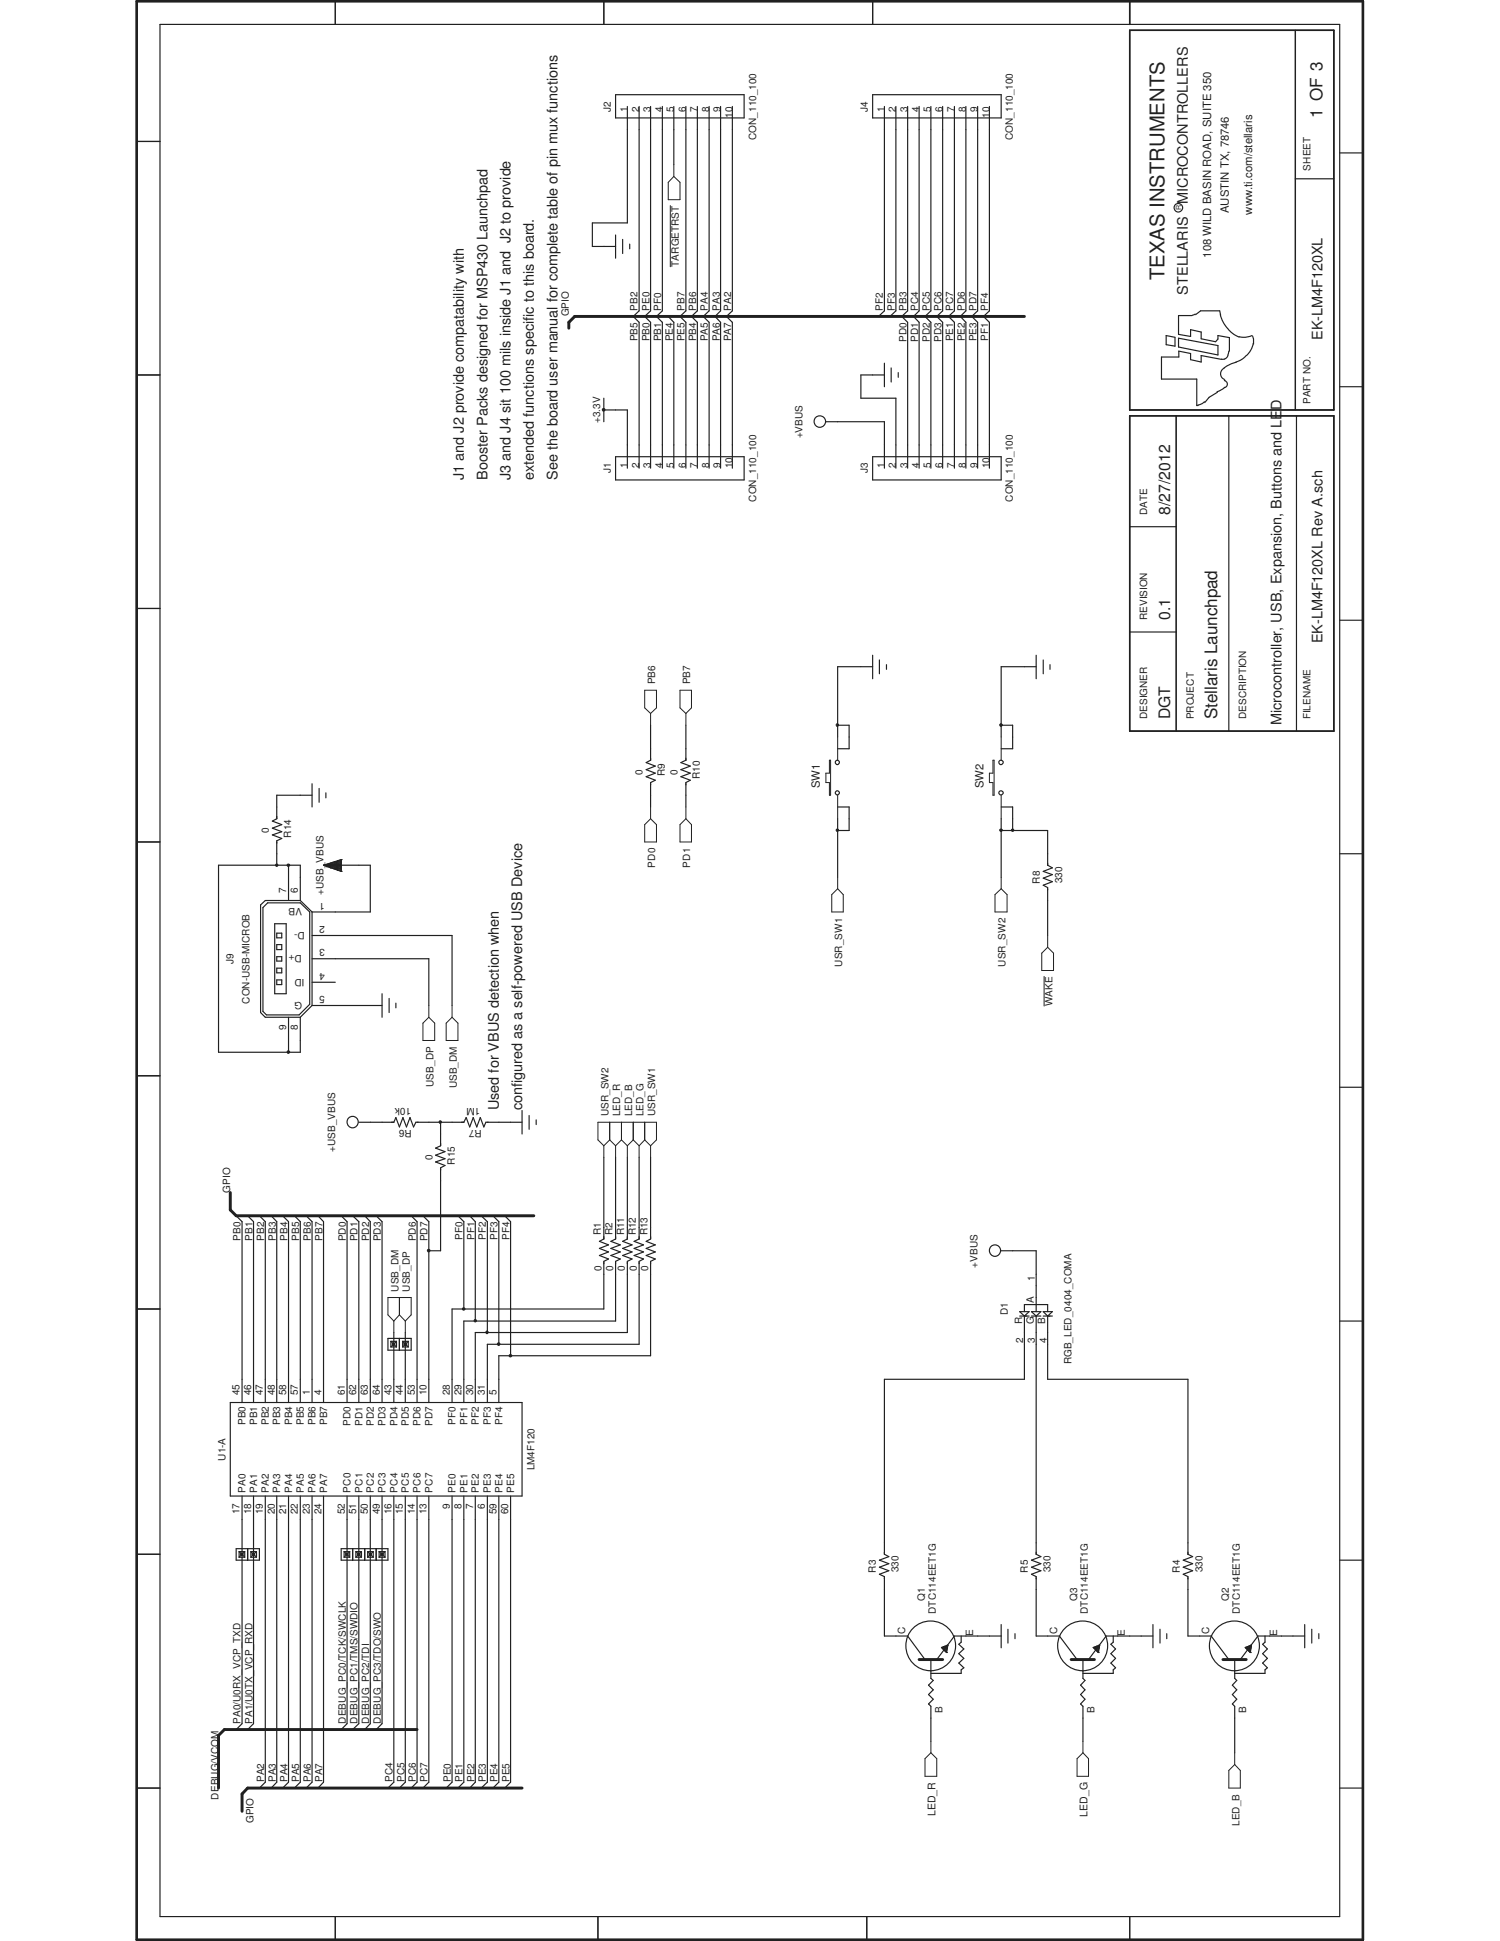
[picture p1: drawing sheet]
<svg xmlns="http://www.w3.org/2000/svg" width="216mm" height="279mm" viewBox="0 0 216 279" stroke-linecap="round" stroke-linejoin="round" font-family="sans-serif">
<g fill="none" stroke="#231f20" stroke-width=".17">
<path d="M23 3.5h169.8v272.4h-169.8zM48.3 .2v3.3M86.9 .2v3.3M88.6 13.6h18.5v3.4h-18.5zM90.3 15.3v16.8h-5v3.4h3.3M92 15.3v29.4l-.9 .9 .9 .8v21M93.6 15.3v29.4l-.8 .9 .8 .8v21M95.3 15.3v29.4l-.8 .9 .8 .8v21M97 15.3v8.4M98.7 15.3v29.4l-.8 .9 .8 .8v21M100.4 15.3v29.4l-.9 .9 .9 .8v21M102.1 15.3v29.4l-.9 .9 .9 .8v21"/>
<path d="M103.7 15.3v29.4l-.8 .9 .8 .8v21M105.4 15.3v29.4l-.8 .9 .8 .8v21M125.6 .2v3.3M125.6 13.6h18.5v3.4h-18.5zM127.3 15.3v29.4l-.9 .9M128.9 15.3v29.4l-.8 .9M130.6 15.3v29.4l-.8 .9 .8 .8v21M132.3 15.3v29.4l-.8 .9 .8 .8v21M134 15.3v29.4l-.9 .9 .9 .8v21M135.7 15.3v29.4l-.9 .9 .9 .8v21M137.4 15.3v29.4l-.9 .9 .9 .8v21M139 15.3v29.4l-.8 .9 .8 .8v21"/>
<path d="M140.7 15.3v29.4l-.8 .9 .8 .8v21M142.4 15.3v29.4l-.8 .9 .8 .8v21M19.7 20.4h3.3M88.6 33.8v3.4M89.6 34.5v2M90.6 35.1v.7M186.4 25.7h5.6M192.8 22h3.4M19.7 54h3.3M86.9 57.3v3.4M86.9 59h3.4v8.4M96.2 45.6l.8 .8v21"/>
<path d="M127.3 54h-3.4v3.3h5v10.1M127.3 52.3v3.4M128.3 53v2M129.3 53.6v.7M167.9 48.3l1.2 .3v1.2l-1.2-.2zM169.3 59.9v45.3M169.6 48.7l5.7 1v1.4l-5.7-1.1zM171.6 45.4h-2v2.7l1.8 .3v-.9l1.5 .3v1l2.1 .4 .3-.4v-.5l1.7 .3v1.9M172 45.2l-.4 .2M172.1 45.3l.7-.6h2.8l.1 .6M173.4 57.8l-.5 .4-.5 .1M175.2 56.5l-1.2 .7-.6 .8"/>
<path d="M175.6 45.3a4.9 4.9 0 0 0 2.8 3.2M175.8 51.7l-2.9-.5v.9l-1.5-.3v-.9l-1.7-.4v.9h-2.5v3.2h5.1v3.8h.2M176.2 53a.88 .88 0 0 0-.5 .8 .88 .88 0 0 0 .5 .8M176.2 54.8a.52 .52 0 0 1 .5 .5 .52 .52 0 0 1-.5 .5M176.2 54.7h.1M176.3 55.8l-.5 .3-.6 .3M176.7 51.1a.74 .74 0 0 1-.9 .6M176.9 50.5l-.2 .6M176.9 59.9v45.3M177.9 52.2l-.7 .2-1 .6M179.4 51.2l-.5 .5-1 .4M180.2 48.3l-.9 .2h-.9"/>
<path d="M180.3 48.4l.1 .4v.7M180.4 49.4l-.3 .8-.7 1M186.6 59.9v45.3M192.8 55.7h3.4M88.6 65.7h18.5v3.4h-18.5zM118.9 60.7h8.4v6.7M125.6 65.7h18.5v3.4h-18.5zM162.6 75.8h6.7M19.7 87.6h3.3M125.6 94.3v3.4M125.6 96h-5v10.1M126.6 95v2"/>
<path d="M127.6 95.7v.7M149.1 96h-5v10.1M149.1 94.3v3.4M150.2 95v2M151.1 95.7v.7M162.6 91h6.7M192.8 89.3h3.4M44.9 114.5h-5.1v3.4l-.6 .3 1.4 .5-1.4 .5 1.4 .5-1.4 .5 1.4 .5-.8 .3v3.5M44.9 112.8v3.4M45.9 113.5v2M46.9 114.1v.8M93.6 104.4v5l-.6 .4 1.3 .5-1.3 .5 1.3 .5-1.3 .5 1.3 .5-.7 .3v3.6"/>
<path d="M98.7 104.4v5l-.7 .4 1.4 .5-1.4 .5 1.4 .5-1.4 .5 1.4 .5-.7 .3v3.6M120.6 116.2h1.6v3.3h-1.6M120.6 104.4h1.6v3.4h-1.6M120.6 117.9v8.4M144.1 116.2h1.7v3.3M144.1 104.4h1.7v3.4h-1.7M144.1 119.5h6.7v5l.7 .4-1.3 .5 1.3 .5-1.3 .5 1.3 .5-1.3 .5 .6 .4v6.9M144.1 117.9v8.4M19.7 121.2h3.3M37.8 130.6l.7-.6h4.7l1.4 1.3v13.3l-1.5 1.5h-4.7l-.6-.5zM39.5 133h1.7v10h-1.7zM39.8 134.3h.8v.7h-.8z"/>
<path d="M39.8 136h.8v.7h-.8zM39.8 137.7h.8v.6h-.8zM39.8 139.4h.8v.6h-.8zM41.5 124.5v5.1M43.2 129.6h-5l-.7 .7v15.5l.7 .6h5M43.2 129.6l1.7 1.7M43.2 129.6v-5.1h-11.7v27h11.7v-5.1M44.9 131.3v13.4M44.9 134.7h20.2v10M44.9 138h16.8v6.7M46.6 124.5h.1M46.6 124.5h6.7v6.8h-8.4"/>
<path d="M46.6 124.5l2.5 .9M46.8 124.5v.1M46.9 124.5v.2M47 124.8h2.1M47.2 124.4v.4M47.4 124.3v.5M47.5 124.9h1.6M47.8 124.2v.7M47.9 124.1v.9M48 125.1h1.1M48.3 124v1.1M48.4 124v1.2"/>
<path d="M48.6 125.3h.5M48.8 123.9v1.4M48.9 123.8v1.5M49.1 125.4h.1M49.1 123.7h.1M49.1 123.7v1.7M49.1 123.7l-2.5 .8M49.1 123.9h-.5v1.4M49.1 124.1h-1v1M49.1 124.2h-1.5v.7M49.1 124.4h-2v.4M192.8 122.9h3.4"/>
<path d="M19.7 154.9h3.3M39.8 141.1h.8v.6h-.8zM41.5 146.4v5.1M44.9 144.7l-1.7 1.7M44.9 141.4h3.4M44.9 144.7h10.1M55 143v3.4M56 143.7v2.1M57 144.4v.7M75.1 159.9v3.3M192.8 156.5h3.4M34 175l.8 .9v26"/>
<path d="M35.6 175l.9 .9v26M37.3 175l.9 .9v26M39 175l.8 .9v26M40.7 175l.8 .9v26M42.4 175l.8 .9v26M44.1 175l.8 .9v26M45.8 175l.8 .9v26M49.1 175l.9 .9v26M50.8 175l.8 .9v26M51.6 161.5h5.1l.3-.6 .5 1.3 .5-1.3 .5 1.3 .5-1.3 .5 1.3 .4-.7h6.9l.3-.6 .5 1.3 .5-1.3 .5 1.3 .5-1.3 .5 1.3 .3-.7h5.2M52.5 175l.8 .9v26M54.1 175l.9 .9v26"/>
<path d="M59.2 175l.8 .9v26M60.9 175l.8 .9v26M63.4 161.5v3.4l-.7 .4 1.4 .5-1.4 .5 1.4 .5-1.4 .5 1.4 .5-.7 .3v11.9h-1.7M65.9 175l.9 .9v12.5M67.6 175l.8 .9v14.3M69.3 175l.8 .9v15.9M71 175l.8 .9v17.6M72.6 175l.9 .9v19.3M76.2 160.6v2M77.2 161.2v.7M86.9 166.6v11.8l-.6 .3 1.3 .5-1.3 .5 1.3 .5-1.3 .5 1.3 .5-.7 .4v6.8h-21.8v13.5M88.6 166.6v11.8l-.7 .3 1.4 .5-1.4 .5 1.4 .5-1.4 .5 1.4 .5-.7 .4v8.6h-21.8v11.7"/>
<path d="M90.3 166.6v11.8l-.7 .3 1.4 .5-1.4 .5 1.4 .5-1.4 .5 1.4 .5-.7 .4v10.2h-21.9v10.1M92 166.6v11.8l-.7 .3 1.3 .5-1.3 .5 1.3 .5-1.3 .5 1.3 .5-.6 .4v11.9h-21.9v8.4M93.6 166.6v11.8l-.6 .3 1.3 .5-1.3 .5 1.3 .5-1.3 .5 1.3 .5-.7 .4v13.6h-21.8v6.7M19.7 188.4h3.3M55.8 192.7h3.4v1.7h-3.4zM56.3 193.1h.8M56.3 193.9h.8M56.3 193.1v.8M56.3 193.1l.8 .8M56.7 193.5h.1M56.7 193.5l-.4 .4M56.7 191.8v10.1"/>
<path d="M57.1 193.1v.8M57.1 193.1l-.4 .4M57.5 192.7v1.7M58 193.1h.8M58 193.9h.8M58 193.1v.8M58 193.1l.3 .4M58.3 193.5h.1M58.3 193.5l.5 .4M58.3 191.8v10.1M58.8 193.1v.8M58.8 193.1l-.8 .8"/>
<path d="M144.1 180h5v8.8M146.8 189.4h1.3M146.8 188.8h1.3l-.7 .6zM147.4 188.8v-1h3.4v1M147.4 189.4v9.1h-20.1v25.2l.6 .4-1.3 .5 1.3 .5-1.3 .5 1.3 .5-1.3 .5 .7 .3v8.6h3.3l2.5 3.4M148.5 189.4h1.3M148.5 188.8h1.3l-.7 .6zM149.1 189.4v34.3l.7 .4-1.3 .5 1.3 .5-1.3 .5 1.3 .5-1.3 .5 .6 .3v8.6h3.4l2.5 3.4M150.2 189.4h1.3M150.2 188.8h1.3l-.7 .6zM150.8 189.4v9.1h20.2v25.2l.7 .4-1.4 .5 1.4 .5-1.4 .5 1.4 .5-1.4 .5 .7 .3v8.6h3.3l2.6 3.4M192.8 190.2h3.4"/>
<path d="M33.1 201.9h42v13.4h-42zM34.8 215.3v32.8l-.8 .9M36.5 215.3v32.8l-.9 .9M38.2 215.3v41.2l-.9 .9M39.8 215.3v41.2l-.8 .9M41.5 215.3v41.2l-.8 .9M43.2 215.3v41.2l-.8 .9M44.9 215.3v41.2l-.8 .9M46.6 215.3v41.2l-.8 .9M50 215.3v32.8l-.9 .9M51.6 215.3v32.8l-.8 .9M53.3 215.3v32.8l-.8 .9"/>
<path d="M55 215.3v32.8l-.9 .9M56.7 215.3v41.2l-.9 .9M58.3 215.3v41.2l-.8 .9M60 215.3v41.2l-.8 .9M61.7 215.3v41.2l-.8 .9M65.1 215.3v41.2l-.9 .9M66.8 215.3v41.2l-.9 .9M68.4 215.3v41.2l-.8 .9M70.1 215.3v41.2l-.8 .9M71.8 215.3v41.2l-.8 .9M73.5 215.3v41.2l-.9 .9M19.7 223.7h3.3"/>
<path d="M34 222.9h3.3v1.7h-3.3zM34.4 223.4h.8M34.4 224.2h.8M34.4 223.4v.8M34.4 223.4l.4 .3M34.8 223.7h.1M34.8 223.7l.4 .5M35.2 223.4v.8M35.2 223.4l-.8 .8M35.6 222.9v1.7M36.1 223.4h.8M36.1 224.2h.8"/>
<path d="M36.1 223.4v.8M36.1 223.4l.8 .8M36.5 223.7h.1M36.5 223.7l-.4 .5M36.9 223.4v.8M36.9 223.4l-.4 .3M49.1 222.9h6.7v1.7h-6.7zM49.5 223.4h.8M49.5 224.2h.8M49.5 223.4v.8M49.5 223.4l.5 .3M50 223.7h.1"/>
<path d="M50 223.7l.3 .5M50.3 223.4v.8M50.3 223.4l-.8 .8M50.8 222.9v1.7M51.2 223.4h.8M51.2 224.2h.8M51.2 223.4v.8M51.2 223.4l.4 .3M51.6 223.7h.1M51.6 223.7l.4 .5M52 223.4v.8M52 223.4l-.8 .8"/>
<path d="M52.5 222.9v1.7M52.9 223.4h.8M52.9 224.2h.8M52.9 223.4v.8M52.9 223.4l.8 .8M53.3 223.7h.1M53.3 223.7l-.4 .5M53.7 223.4v.8M53.7 223.4l-.4 .3M54.1 222.9v1.7M54.6 223.4h.8M54.6 224.2h.8"/>
<path d="M54.6 223.4v.8M54.6 223.4l.4 .3M55 223.7h.1M55 223.7l-.4 .5M55 223.7l.4 .5M55.4 223.4v.8M55.4 223.4l-.4 .3M134 238.9v2.7l.3 .3-.7 .7 .7 .6-.7 .7 .7 .7-.7 .7 .4 .3v5.1M135.5 237.2h.1M135.5 237.2l.7 .7M135.5 237.2l.9-.4-.2 1.1M135.6 237.2h.8"/>
<path d="M135.7 237.1v.2M135.7 237.4h.7M135.8 237h.6M135.8 237v.5M135.9 237.5h.4M136 236.9v.8M136.1 237.7h.2M136.2 236.9v.9M136.2 237.9h.1M136.2 236.9h.2M136.4 236.8v.4M138.3 235.5v.9l-.3 .3 .7 .7-.7 .6 .7 .7-.7 .7 .7 .7-.4 .3v.5h-4.3"/>
<path d="M144.1 233.8v3.4M144.1 235.5h-6.7l-2.6 3.4M145.1 234.5v2M146.1 235.2v.7M155.9 238.9v2.7l.3 .3-.7 .7 .7 .6-.7 .7 .7 .7-.7 .7 .4 .3v5.1M157.4 237.2h.1M157.4 237.2l.7 .7M157.4 237.2l.9-.4-.2 1.1M157.4 237.2h.8M157.5 237.1v.2M157.6 237.4h.6M157.6 237h.6"/>
<path d="M157.7 237v.5M157.7 237.5h.5M157.9 236.9v.8M157.9 237.7h.3M158 236.9v.9M158.1 237.9h.1M158.1 236.9h.2M158.2 236.8v.4M160.2 235.5v.9l-.3 .3 .7 .7-.7 .6 .7 .7-.7 .7 .7 .7-.4 .3v.5h-4.3M165.9 235.5h-6.7l-2.5 3.4M165.9 233.8v3.4M167 234.5v2"/>
<path d="M167.9 235.2v.7M177.7 238.9v2.7l.3 .3-.6 .7 .6 .6-.6 .7 .6 .7-.6 .7 .3 .3v6.7M179.2 237.2h.1M179.2 237.2l.8 .7M179.2 237.2l.9-.4-.1 1.1M179.2 237.2h.9M179.4 237.1v.2M179.4 237.4h.6M179.6 237.5h.4M179.7 236.9v.8M179.7 237.7h.3M179.9 236.9v.9"/>
<path d="M180 237.9h.1M180 236.9h.1M180 236.8v.4M180.1 237h-.6v.5M182.1 235.5v.9l-.4 .3 .7 .7-.7 .6 .7 .7-.7 .7 .7 .7-.3 .3v.5h-4.4M187.8 235.5h-6.7l-2.6 3.4M187.8 233.8v3.4M188.8 234.5v2M189.8 235.2v.7M192.8 224.6h3.4M19.7 257.4h3.3M192.8 257.4h3.4"/>
<path d="M48.3 275.9v3.3M86.1 275.9v3.3M124.8 275.9v3.3M162.6 275.9v3.3"/>
<circle cx="169.6" cy="29.9" r=".62"/>
<circle cx="118" cy="60.7" r=".83"/>
<circle cx="120.5" cy="109.7" r=".31"/>
<circle cx="120.5" cy="114.1" r=".3"/>
<circle cx="144.1" cy="109.7" r=".32"/>
<circle cx="144.1" cy="114.1" r=".31"/>
<circle cx="50.7" cy="161.5" r=".82"/>
<circle cx="143.2" cy="180" r=".82"/>
<circle cx="134" cy="236.9" r="3.6"/>
<circle cx="155.8" cy="236.9" r="3.6"/>
<circle cx="177.7" cy="236.9" r="3.6"/>
</g>
<path d="M19.7 .2h176.5v279h-176.5zM86.8 58.9h.1v.1h-.1z" fill="none" stroke="#231f20" stroke-width=".34"/>
<path d="M162.6 4.4h29.4v54.6h-29.4zM162.6 .2v3.3M186.4 4.4v54.6M162.6 59.9h29.4v45.3h-29.4z" fill="none" stroke="#231f20" stroke-width=".21"/>
<g fill="none" stroke="#231f20" stroke-width=".14">
<path d="M96.5 29.6v8.8M97 25.4l.9 .8v2.5h-1.7v-2.5zM97 23.7v1.7M92.8 99.4h1.7v2.5l-.9 .8-.8-.8zM97.9 99.4h1.6v2.5l-.8 .8-.8-.8zM92.8 118.7l.8-.8 .9 .8v2.5h-1.7zM93.6 102.7v1.7M93.6 116.2v1.7M98.7 102.7v1.7M98.7 116.2v1.7M98.7 117.9l.8 .8v2.5h-1.6v-2.5zM119.4 109.4h.1v5.1h-.1v-1.9h-.5v-1.3h.5z"/>
<path d="M120.6 106.1v3.3M120.6 114.5v3.4M142.9 109.4h.2v5.1h-.2v-1.9h-.5v-1.3h.5zM144.1 106.1v3.3M144.1 114.5v3.4M119.7 128.8l.9-.9 .8 .9v2.5h-1.7zM120.6 126.3v1.6M143.2 128.8l.9-.9 .8 .9v2.5h-1.7zM144.1 126.3v1.6M150.8 134.7v1.7M150.8 136.4l.8 .8v2.5h-1.7v-2.5zM60.9 147.3l.8-.9 .9 .9v2.5h-1.7z"/>
<path d="M61.7 144.7v1.7M64.2 147.3l.9-.9 .8 .9v2.5h-1.7zM65.1 144.7v1.7M150.3 140.5v4.3M86.9 164.9v1.7M86.9 164.9l-.8-.8v-2.6h8.4v2.6l-.9 .8M87.8 164.1l-.9 .8M87.8 161.5v2.6M87.8 164.1l.8 .8M88.6 164.9v1.7M89.5 164.1l-.9 .8M89.5 161.5v2.6"/>
<path d="M89.5 164.1l.8 .8M90.3 164.9v1.7M91.1 164.1l-.8 .8M91.1 161.5v2.6M91.1 164.1l.9 .8M92 164.9v1.7M92.8 161.5v2.6M92.8 164.1l.8 .8M92.8 164.1l-.8 .8M93.6 164.9v1.7M56.7 190.2v1.6M56.7 190.2l-.9-.9v-2.5h3.4v2.5l-.9 .9"/>
<path d="M57.5 189.3l-.8 .9M57.5 186.8v2.5M57.5 189.3l.8 .9M58.3 190.2v1.6M133.1 253.2l.9-.9 .8 .9v2.5h-1.7zM134 250.7v1.6M155.9 250.7v1.6M155.9 252.3l.8 .9v2.5h-1.7v-2.5zM177.7 252.3v1.7M177.7 254l.8 .8v2.6h-1.6v-2.6z"/>
</g>
<path d="M132.3 238.9h3.4M154.2 238.9h3.3M176 238.9h3.4" fill="none" stroke="#231f20" stroke-width=".42"/>
<path d="M34.7 223.6h.2v.2h-.2z" fill-rule="evenodd" fill="#231f20"/>
<path d="M34.7 223.6h.2v.2h-.2z" fill="none" stroke="#231f20" stroke-width=".14"/>
<path d="M36.3 223.6h.3v.2h-.3z" fill-rule="evenodd" fill="#231f20"/>
<path d="M36.3 223.6h.3v.2h-.3z" fill="none" stroke="#231f20" stroke-width=".14"/>
<path d="M49.8 223.6h.2v.2h-.2z" fill-rule="evenodd" fill="#231f20"/>
<path d="M49.8 223.6h.2v.2h-.2z" fill="none" stroke="#231f20" stroke-width=".14"/>
<path d="M51.5 223.6h.3v.2h-.3z" fill-rule="evenodd" fill="#231f20"/>
<path d="M51.5 223.6h.3v.2h-.3z" fill="none" stroke="#231f20" stroke-width=".14"/>
<path d="M53.2 223.6h.2v.2h-.2z" fill-rule="evenodd" fill="#231f20"/>
<path d="M53.2 223.6h.2v.2h-.2z" fill="none" stroke="#231f20" stroke-width=".14"/>
<path d="M54.8 223.6h.3v.2h-.3z" fill-rule="evenodd" fill="#231f20"/>
<path d="M54.8 223.6h.3v.2h-.3z" fill="none" stroke="#231f20" stroke-width=".14"/>
<path d="M56.5 193.3h.3v.3l-.2 .1-.1-.1z" fill-rule="evenodd" fill="#231f20"/>
<path d="M56.5 193.3h.3v.3l-.2 .1-.1-.1z" fill="none" stroke="#231f20" stroke-width=".14"/>
<path d="M58.2 193.3h.2v.3l-.1 .1-.1-.1z" fill-rule="evenodd" fill="#231f20"/>
<path d="M58.2 193.3h.2v.3l-.1 .1-.1-.1z" fill="none" stroke="#231f20" stroke-width=".14"/>
<path d="M41.4 151.3h.2v.3h-.1h-.1z" fill-rule="evenodd" fill="#231f20"/>
<path d="M41.4 151.3h.2v.3h-.1h-.1z" fill="none" stroke="#231f20" stroke-width=".14"/>
<path d="M41.4 124.4h.2v.3h-.2z" fill-rule="evenodd" fill="#231f20"/>
<path d="M41.4 124.4h.2v.3h-.2z" fill="none" stroke="#231f20" stroke-width=".14"/>
<path d="M120.4 104.2h.2v.3l-.1 .1-.1-.1z" fill-rule="evenodd" fill="#231f20"/>
<path d="M120.4 104.2h.2v.3l-.1 .1-.1-.1z" fill="none" stroke="#231f20" stroke-width=".14"/>
<path d="M143.9 104.2h.3v.3l-.1 .1-.2-.1z" fill-rule="evenodd" fill="#231f20"/>
<path d="M143.9 104.2h.3v.3l-.1 .1-.2-.1z" fill="none" stroke="#231f20" stroke-width=".14"/>
<path d="M143.9 119.4h.3v.2h-.3z" fill-rule="evenodd" fill="#231f20"/>
<path d="M143.9 119.4h.3v.2h-.3z" fill="none" stroke="#231f20" stroke-width=".14"/>
<path d="M120.4 119.4h.2v.2h-.2z" fill-rule="evenodd" fill="#231f20"/>
<path d="M120.4 119.4h.2v.2h-.2z" fill="none" stroke="#231f20" stroke-width=".14"/>
<path d="M61.6 179.9h.2v.2l-.1 .1-.1-.1z" fill-rule="evenodd" fill="#231f20"/>
<path d="M61.6 179.9h.2v.2l-.1 .1-.1-.1z" fill="none" stroke="#231f20" stroke-width=".14"/>
<path d="M63.2 161.4h.3v.2l-.1 .1-.2-.1z" fill-rule="evenodd" fill="#231f20"/>
<path d="M63.2 161.4h.3v.2l-.1 .1-.2-.1z" fill="none" stroke="#231f20" stroke-width=".14"/>
<path d="M145.6 119.4h.3v.2h-.3z" fill-rule="evenodd" fill="#231f20"/>
<path d="M145.6 119.4h.3v.2h-.3z" fill="none" stroke="#231f20" stroke-width=".14"/>
<path d="M66.6 188.3h.3v.2h-.3z" fill-rule="evenodd" fill="#231f20"/>
<path d="M66.6 188.3h.3v.2h-.3z" fill="none" stroke="#231f20" stroke-width=".14"/>
<path d="M68.3 190h.2v.2h-.2z" fill-rule="evenodd" fill="#231f20"/>
<path d="M68.3 190h.2v.2h-.2z" fill="none" stroke="#231f20" stroke-width=".14"/>
<path d="M70 191.7h.2v.2l-.1 .1-.1-.1z" fill-rule="evenodd" fill="#231f20"/>
<path d="M70 191.7h.2v.2l-.1 .1-.1-.1z" fill="none" stroke="#231f20" stroke-width=".14"/>
<path d="M71.6 193.3h.3v.3l-.1 .1-.2-.1z" fill-rule="evenodd" fill="#231f20"/>
<path d="M71.6 193.3h.3v.3l-.1 .1-.2-.1z" fill="none" stroke="#231f20" stroke-width=".14"/>
<path d="M73.3 195h.3v.3h-.3z" fill-rule="evenodd" fill="#231f20"/>
<path d="M73.3 195h.3v.3h-.3z" fill="none" stroke="#231f20" stroke-width=".14"/>
<path d="M39.7 124.4h.3v.3h-.3z" fill-rule="evenodd" fill="#231f20"/>
<path d="M39.7 124.4h.3v.3h-.3z" fill="none" stroke="#231f20" stroke-width=".14"/>
<path d="M147.4 45.6h-64.7l-.8 .8v.8M33.1 171.7v2.5l.9 .8h42.8M60 249h-27.7l-.8 .8v7.6M75.1 257.4h-39.5l-.8 .8v2.5" fill="none" stroke="#231f20" stroke-width=".42"/>
<text font-size="2.9" fill="#231f20" x="167.6" y="40.3" transform="rotate(-90 167.6 40.3)">TEXAS INSTRUMENTS</text>
<g font-size="2.5" fill="#231f20">
<text x="190.3" y="17" transform="rotate(-90 190.3 17)">1 OF 3</text>
<text x="175.2" y="103.5" transform="rotate(-90 175.2 103.5)">Stellaris Launchpad</text>
</g>
<g font-size="2.3" fill="#231f20">
<text x="168.4" y="74.1" transform="rotate(-90 168.4 74.1)">8/27/2012</text>
<text x="168.4" y="89.3" transform="rotate(-90 168.4 89.3)">0.1</text>
<text x="168.4" y="103.5" transform="rotate(-90 168.4 103.5)">DGT</text>
</g>
<g font-size="2.1" fill="#231f20">
<text x="171" y="29.4" transform="rotate(-90 171 29.4)">MICROCONTROLLERS</text>
<text x="171" y="42.4" transform="rotate(-90 171 42.4)">STELLARIS</text>
<text x="190.3" y="48.9" transform="rotate(-90 190.3 48.9)">EK-LM4F120XL</text>
<text x="66.8" y="69.1" transform="rotate(-90 66.8 69.1)">J1 and J2 provide compatability with</text>
<text x="70.1" y="69.1" transform="rotate(-90 70.1 69.1)">Booster Packs designed for MSP430 Launchpad</text>
<text x="73.5" y="69.1" transform="rotate(-90 73.5 69.1)">J3 and J4 sit 100 mils inside J1 and J2 to provide</text>
<text x="76.8" y="69.1" transform="rotate(-90 76.8 69.1)">extended functions specific to this board.</text>
<text x="80.2" y="69.1" transform="rotate(-90 80.2 69.1)">See the board user manual for complete table of pin mux functions</text>
<text x="190.3" y="92.6" transform="rotate(-90 190.3 92.6)">EK-LM4F120XL Rev A.sch</text>
<text x="184.4" y="104.4" transform="rotate(-90 184.4 104.4)">Microcontroller, USB, Expansion, Buttons and LED</text>
<text x="71.8" y="159.9" transform="rotate(-90 71.8 159.9)">Used for VBUS detection when</text>
<text x="75.1" y="159.9" transform="rotate(-90 75.1 159.9)">configured as a self-powered USB Device</text>
</g>
<g font-size="1.6" fill="#231f20">
<text x="176.9" y="30.7" transform="rotate(-90 176.9 30.7)">AUSTIN TX, 78746</text>
<text x="180.2" y="30.9" transform="rotate(-90 180.2 30.9)">www.ti.com/stellaris</text>
<text x="174.3" y="37.1" transform="rotate(-90 174.3 37.1)">108 WILD BASIN ROAD, SUITE 350</text>
<text x="118" y="113.5" transform="rotate(-90 118 113.5)">SW1</text>
<text x="141.6" y="113.5" transform="rotate(-90 141.6 113.5)">SW2</text>
</g>
<g font-size="1.5" fill="#231f20">
<text x="134.7" y="261.5" transform="rotate(-90 134.7 261.5)">LED_R</text>
<text x="156.5" y="261.5" transform="rotate(-90 156.5 261.5)">LED_G</text>
</g>
<g font-size="1.4" fill="#231f20">
<text x="87.9" y="16.1" transform="rotate(-90 87.9 16.1)">J2</text>
<text x="90.3" y="16.1" transform="rotate(-90 90.3 16.1)">1</text>
<text x="92" y="16.1" transform="rotate(-90 92 16.1)">2</text>
<text x="93.6" y="16.1" transform="rotate(-90 93.6 16.1)">3</text>
<text x="95.3" y="16.1" transform="rotate(-90 95.3 16.1)">4</text>
<text x="97" y="16.1" transform="rotate(-90 97 16.1)">5</text>
<text x="98.7" y="16.1" transform="rotate(-90 98.7 16.1)">6</text>
<text x="100.4" y="16.1" transform="rotate(-90 100.4 16.1)">7</text>
<text x="102.1" y="16.1" transform="rotate(-90 102.1 16.1)">8</text>
<text x="103.7" y="16.1" transform="rotate(-90 103.7 16.1)">9</text>
<text x="105.4" y="16.9" transform="rotate(-90 105.4 16.9)">10</text>
<text x="124.9" y="16.1" transform="rotate(-90 124.9 16.1)">J4</text>
<text x="127.3" y="16.1" transform="rotate(-90 127.3 16.1)">1</text>
<text x="128.9" y="16.1" transform="rotate(-90 128.9 16.1)">2</text>
<text x="130.6" y="16.1" transform="rotate(-90 130.6 16.1)">3</text>
<text x="132.3" y="16.1" transform="rotate(-90 132.3 16.1)">4</text>
<text x="134" y="16.1" transform="rotate(-90 134 16.1)">5</text>
<text x="135.7" y="16.1" transform="rotate(-90 135.7 16.1)">6</text>
<text x="137.4" y="16.1" transform="rotate(-90 137.4 16.1)">7</text>
<text x="139" y="16.1" transform="rotate(-90 139 16.1)">8</text>
<text x="140.7" y="16.1" transform="rotate(-90 140.7 16.1)">9</text>
<text x="142.4" y="16.9" transform="rotate(-90 142.4 16.9)">10</text>
<text x="108.8" y="20.2" transform="rotate(-90 108.8 20.2)">CON_110_100</text>
<text x="145.8" y="20.2" transform="rotate(-90 145.8 20.2)">CON_110_100</text>
<text x="188.6" y="24.6" transform="rotate(-90 188.6 24.6)">SHEET</text>
<text x="97.7" y="38.4" transform="rotate(-90 97.7 38.4)">TARGETRST</text>
<text x="81.9" y="45.6" transform="rotate(-90 81.9 45.6)">GPIO</text>
<text x="91.8" y="44.7" transform="rotate(-90 91.8 44.7)">PB2</text>
<text x="93.5" y="44.7" transform="rotate(-90 93.5 44.7)">PE0</text>
<text x="95.2" y="44.7" transform="rotate(-90 95.2 44.7)">PF0</text>
<text x="98.5" y="44.7" transform="rotate(-90 98.5 44.7)">PB7</text>
<text x="100.2" y="44.7" transform="rotate(-90 100.2 44.7)">PB6</text>
<text x="101.9" y="44.7" transform="rotate(-90 101.9 44.7)">PA4</text>
<text x="103.6" y="44.7" transform="rotate(-90 103.6 44.7)">PA3</text>
<text x="105.2" y="44.7" transform="rotate(-90 105.2 44.7)">PA2</text>
<text x="127.1" y="44.7" transform="rotate(-90 127.1 44.7)">PF2</text>
<text x="128.8" y="44.7" transform="rotate(-90 128.8 44.7)">PF3</text>
<text x="130.5" y="44.7" transform="rotate(-90 130.5 44.7)">PB3</text>
<text x="132.2" y="44.7" transform="rotate(-90 132.2 44.7)">PC4</text>
<text x="133.8" y="44.7" transform="rotate(-90 133.8 44.7)">PC5</text>
<text x="135.5" y="44.7" transform="rotate(-90 135.5 44.7)">PC6</text>
<text x="137.2" y="44.7" transform="rotate(-90 137.2 44.7)">PC7</text>
<text x="138.9" y="44.7" transform="rotate(-90 138.9 44.7)">PD6</text>
<text x="140.5" y="44.7" transform="rotate(-90 140.5 44.7)">PD7</text>
<text x="142.2" y="44.7" transform="rotate(-90 142.2 44.7)">PF4</text>
<text x="91.8" y="49.1" transform="rotate(-90 91.8 49.1)">PB5</text>
<text x="93.5" y="49.1" transform="rotate(-90 93.5 49.1)">PB0</text>
<text x="95.2" y="49.1" transform="rotate(-90 95.2 49.1)">PB1</text>
<text x="96.9" y="49.1" transform="rotate(-90 96.9 49.1)">PE4</text>
<text x="98.5" y="49.1" transform="rotate(-90 98.5 49.1)">PE5</text>
<text x="100.2" y="49.1" transform="rotate(-90 100.2 49.1)">PB4</text>
<text x="101.9" y="49.1" transform="rotate(-90 101.9 49.1)">PA5</text>
<text x="103.6" y="49.1" transform="rotate(-90 103.6 49.1)">PA6</text>
<text x="105.2" y="49.1" transform="rotate(-90 105.2 49.1)">PA7</text>
<text x="130.5" y="49.2" transform="rotate(-90 130.5 49.2)">PD0</text>
<text x="132.2" y="49.2" transform="rotate(-90 132.2 49.2)">PD1</text>
<text x="133.8" y="49.2" transform="rotate(-90 133.8 49.2)">PD2</text>
<text x="135.5" y="49.2" transform="rotate(-90 135.5 49.2)">PD3</text>
<text x="137.2" y="49.1" transform="rotate(-90 137.2 49.1)">PE1</text>
<text x="138.9" y="49.1" transform="rotate(-90 138.9 49.1)">PE2</text>
<text x="140.5" y="49.1" transform="rotate(-90 140.5 49.1)">PE3</text>
<text x="142.2" y="49.1" transform="rotate(-90 142.2 49.1)">PF1</text>
<text x="188.6" y="58.2" transform="rotate(-90 188.6 58.2)">PART NO.</text>
<text x="86.4" y="60.9" transform="rotate(-90 86.4 60.9)">+3.3V</text>
<text x="115.5" y="63.1" transform="rotate(-90 115.5 63.1)">+VBUS</text>
<text x="87.9" y="68.2" transform="rotate(-90 87.9 68.2)">J1</text>
<text x="90.3" y="67.4" transform="rotate(-90 90.3 67.4)">1</text>
<text x="92" y="67.4" transform="rotate(-90 92 67.4)">2</text>
<text x="93.6" y="67.4" transform="rotate(-90 93.6 67.4)">3</text>
<text x="95.3" y="67.4" transform="rotate(-90 95.3 67.4)">4</text>
<text x="97" y="67.4" transform="rotate(-90 97 67.4)">5</text>
<text x="98.7" y="67.4" transform="rotate(-90 98.7 67.4)">6</text>
<text x="100.4" y="67.4" transform="rotate(-90 100.4 67.4)">7</text>
<text x="102.1" y="67.4" transform="rotate(-90 102.1 67.4)">8</text>
<text x="103.7" y="67.4" transform="rotate(-90 103.7 67.4)">9</text>
<text x="105.4" y="67.4" transform="rotate(-90 105.4 67.4)">10</text>
<text x="124.9" y="68.2" transform="rotate(-90 124.9 68.2)">J3</text>
<text x="127.3" y="67.4" transform="rotate(-90 127.3 67.4)">1</text>
<text x="128.9" y="67.4" transform="rotate(-90 128.9 67.4)">2</text>
<text x="130.6" y="67.4" transform="rotate(-90 130.6 67.4)">3</text>
<text x="132.3" y="67.4" transform="rotate(-90 132.3 67.4)">4</text>
<text x="134" y="67.4" transform="rotate(-90 134 67.4)">5</text>
<text x="135.7" y="67.4" transform="rotate(-90 135.7 67.4)">6</text>
<text x="137.4" y="67.4" transform="rotate(-90 137.4 67.4)">7</text>
<text x="139" y="67.4" transform="rotate(-90 139 67.4)">8</text>
<text x="140.7" y="67.4" transform="rotate(-90 140.7 67.4)">9</text>
<text x="142.4" y="67.4" transform="rotate(-90 142.4 67.4)">10</text>
<text x="108.8" y="72.2" transform="rotate(-90 108.8 72.2)">CON_110_100</text>
<text x="145.8" y="72.2" transform="rotate(-90 145.8 72.2)">CON_110_100</text>
<text x="165.1" y="74.1" transform="rotate(-90 165.1 74.1)">DATE</text>
<text x="165.1" y="89.3" transform="rotate(-90 165.1 89.3)">REVISION</text>
<text x="94.3" y="98.5" transform="rotate(-90 94.3 98.5)">PB6</text>
<text x="99.4" y="98.5" transform="rotate(-90 99.4 98.5)">PB7</text>
<text x="165.1" y="103.5" transform="rotate(-90 165.1 103.5)">DESIGNER</text>
<text x="171.8" y="103.5" transform="rotate(-90 171.8 103.5)">PROJECT</text>
<text x="179.4" y="103.5" transform="rotate(-90 179.4 103.5)">DESCRIPTION</text>
<text x="188.6" y="103.5" transform="rotate(-90 188.6 103.5)">FILENAME</text>
<text x="92.5" y="111.5" transform="rotate(-90 92.5 111.5)">0</text>
<text x="95.7" y="111.7" transform="rotate(-90 95.7 111.7)">R9</text>
<text x="97.5" y="111.5" transform="rotate(-90 97.5 111.5)">0</text>
<text x="100.8" y="112.1" transform="rotate(-90 100.8 112.1)">R10</text>
<text x="38.7" y="120" transform="rotate(-90 38.7 120)">0</text>
<text x="41.9" y="120.6" transform="rotate(-90 41.9 120.6)">R14</text>
<text x="94.3" y="124.9" transform="rotate(-90 94.3 124.9)">PD0</text>
<text x="99.4" y="124.9" transform="rotate(-90 99.4 124.9)">PD1</text>
<text x="41.2" y="128.6" transform="rotate(-90 41.2 128.6)">7</text>
<text x="42.9" y="128.6" transform="rotate(-90 42.9 128.6)">6</text>
<text x="43.5" y="130.8" transform="rotate(-180 43.5 130.8)">VB</text>
<text x="46.6" y="128.9" transform="rotate(-90 46.6 128.9)">+USB_VBUS</text>
<text x="46.7" y="129.9" transform="rotate(-180 46.7 129.9)">1</text>
<text x="149.6" y="127.2" transform="rotate(-90 149.6 127.2)">R8</text>
<text x="152.9" y="127.1" transform="rotate(-90 152.9 127.1)">330</text>
<text x="43.4" y="137.5" transform="rotate(-180 43.4 137.5)">D+</text>
<text x="43.9" y="134.2" transform="rotate(-180 43.9 134.2)">D-</text>
<text x="46.7" y="133.3" transform="rotate(-180 46.7 133.3)">2</text>
<text x="46.7" y="136.7" transform="rotate(-180 46.7 136.7)">3</text>
<text x="33.6" y="138.8" transform="rotate(-90 33.6 138.8)">J9</text>
<text x="43.8" y="140.9" transform="rotate(-180 43.8 140.9)">ID</text>
<text x="46.7" y="140" transform="rotate(-180 46.7 140)">4</text>
<text x="46.7" y="143.3" transform="rotate(-180 46.7 143.3)">5</text>
<text x="121.2" y="139.2" transform="rotate(-90 121.2 139.2)">USR_SW1</text>
<text x="144.7" y="139.2" transform="rotate(-90 144.7 139.2)">USR_SW2</text>
<text x="35.9" y="144.5" transform="rotate(-90 35.9 144.5)">CON-USB-MICROB</text>
<text x="41.2" y="148.3" transform="rotate(-90 41.2 148.3)">9</text>
<text x="42.9" y="148.3" transform="rotate(-90 42.9 148.3)">8</text>
<text x="43.5" y="144.2" transform="rotate(-180 43.5 144.2)">G</text>
<text x="151.5" y="144.8" transform="rotate(-90 151.5 144.8)">WAKE</text>
<text x="59.2" y="159.5" transform="rotate(-180 59.2 159.5)">10k</text>
<text x="62.4" y="156.5" transform="rotate(-90 62.4 156.5)">USB_DP</text>
<text x="65.7" y="156.7" transform="rotate(-90 65.7 156.7)">USB_DM</text>
<text x="69.1" y="159.5" transform="rotate(-180 69.1 159.5)">1M</text>
<text x="87.6" y="160.7" transform="rotate(-90 87.6 160.7)">USR_SW2</text>
<text x="89.3" y="160.7" transform="rotate(-90 89.3 160.7)">LED_R</text>
<text x="91" y="160.7" transform="rotate(-90 91 160.7)">LED_B</text>
<text x="92.6" y="160.7" transform="rotate(-90 92.6 160.7)">LED_G</text>
<text x="94.3" y="160.7" transform="rotate(-90 94.3 160.7)">USR_SW1</text>
<text x="48.3" y="165.9" transform="rotate(-90 48.3 165.9)">+USB_VBUS</text>
<text x="59.3" y="162.7" transform="rotate(-180 59.3 162.7)">R6</text>
<text x="62.2" y="167" transform="rotate(-90 62.2 167)">0</text>
<text x="65.5" y="167.6" transform="rotate(-90 65.5 167.6)">R15</text>
<text x="69.3" y="162.7" transform="rotate(-180 69.3 162.7)">R7</text>
<text x="33.1" y="171.7" transform="rotate(-90 33.1 171.7)">GPIO</text>
<text x="34.6" y="178.6" transform="rotate(-90 34.6 178.6)">PB0</text>
<text x="36.3" y="178.6" transform="rotate(-90 36.3 178.6)">PB1</text>
<text x="38" y="178.6" transform="rotate(-90 38 178.6)">PB2</text>
<text x="39.7" y="178.6" transform="rotate(-90 39.7 178.6)">PB3</text>
<text x="41.4" y="178.6" transform="rotate(-90 41.4 178.6)">PB4</text>
<text x="43.1" y="178.6" transform="rotate(-90 43.1 178.6)">PB5</text>
<text x="44.7" y="178.6" transform="rotate(-90 44.7 178.6)">PB6</text>
<text x="46.4" y="178.6" transform="rotate(-90 46.4 178.6)">PB7</text>
<text x="49.8" y="178.7" transform="rotate(-90 49.8 178.7)">PD0</text>
<text x="51.5" y="178.7" transform="rotate(-90 51.5 178.7)">PD1</text>
<text x="53.1" y="178.7" transform="rotate(-90 53.1 178.7)">PD2</text>
<text x="54.8" y="178.7" transform="rotate(-90 54.8 178.7)">PD3</text>
<text x="59.9" y="178.7" transform="rotate(-90 59.9 178.7)">PD6</text>
<text x="61.6" y="178.7" transform="rotate(-90 61.6 178.7)">PD7</text>
<text x="66.6" y="178.5" transform="rotate(-90 66.6 178.5)">PF0</text>
<text x="68.3" y="178.5" transform="rotate(-90 68.3 178.5)">PF1</text>
<text x="69.9" y="178.5" transform="rotate(-90 69.9 178.5)">PF2</text>
<text x="71.6" y="178.5" transform="rotate(-90 71.6 178.5)">PF3</text>
<text x="73.3" y="178.5" transform="rotate(-90 73.3 178.5)">PF4</text>
<text x="86.5" y="177.8" transform="rotate(-90 86.5 177.8)">R1</text>
<text x="88.1" y="177.8" transform="rotate(-90 88.1 177.8)">R2</text>
<text x="89.8" y="177.8" transform="rotate(-90 89.8 177.8)">R11</text>
<text x="91.5" y="177.8" transform="rotate(-90 91.5 177.8)">R12</text>
<text x="93.2" y="177.8" transform="rotate(-90 93.2 177.8)">R13</text>
<text x="57.4" y="185.9" transform="rotate(-90 57.4 185.9)">USB_DM</text>
<text x="59" y="185.9" transform="rotate(-90 59 185.9)">USB_DP</text>
<text x="86.6" y="183" transform="rotate(-90 86.6 183)">0</text>
<text x="88.3" y="183" transform="rotate(-90 88.3 183)">0</text>
<text x="90" y="183" transform="rotate(-90 90 183)">0</text>
<text x="91.7" y="183" transform="rotate(-90 91.7 183)">0</text>
<text x="93.3" y="183" transform="rotate(-90 93.3 183)">0</text>
<text x="140.7" y="182.5" transform="rotate(-90 140.7 182.5)">+VBUS</text>
<text x="148.9" y="184.4" transform="rotate(-90 148.9 184.4)">1</text>
<text x="145.1" y="189.4" transform="rotate(-90 145.1 189.4)">D1</text>
<text x="147.1" y="190.6" transform="rotate(-90 147.1 190.6)">R</text>
<text x="148.8" y="190.6" transform="rotate(-90 148.8 190.6)">G</text>
<text x="148.8" y="187.6" transform="rotate(-90 148.8 187.6)">A</text>
<text x="150.5" y="190.6" transform="rotate(-90 150.5 190.6)">B</text>
<text x="147.3" y="193.3" transform="rotate(-90 147.3 193.3)">2</text>
<text x="148.9" y="193.3" transform="rotate(-90 148.9 193.3)">3</text>
<text x="150.7" y="193.3" transform="rotate(-90 150.7 193.3)">4</text>
<text x="154.2" y="196.4" transform="rotate(-90 154.2 196.4)">RGB_LED_0404_COMA</text>
<text x="34.5" y="200.9" transform="rotate(-90 34.5 200.9)">45</text>
<text x="36.2" y="200.9" transform="rotate(-90 36.2 200.9)">46</text>
<text x="37.8" y="200.9" transform="rotate(-90 37.8 200.9)">47</text>
<text x="39.5" y="200.9" transform="rotate(-90 39.5 200.9)">48</text>
<text x="41.2" y="200.9" transform="rotate(-90 41.2 200.9)">58</text>
<text x="42.9" y="200.9" transform="rotate(-90 42.9 200.9)">57</text>
<text x="44.6" y="200.9" transform="rotate(-90 44.6 200.9)">1</text>
<text x="46.3" y="200.9" transform="rotate(-90 46.3 200.9)">4</text>
<text x="49.6" y="200.9" transform="rotate(-90 49.6 200.9)">61</text>
<text x="51.3" y="200.9" transform="rotate(-90 51.3 200.9)">62</text>
<text x="53" y="200.9" transform="rotate(-90 53 200.9)">63</text>
<text x="54.7" y="200.9" transform="rotate(-90 54.7 200.9)">64</text>
<text x="56.3" y="200.9" transform="rotate(-90 56.3 200.9)">43</text>
<text x="58" y="200.9" transform="rotate(-90 58 200.9)">44</text>
<text x="59.7" y="200.9" transform="rotate(-90 59.7 200.9)">53</text>
<text x="61.4" y="200.9" transform="rotate(-90 61.4 200.9)">10</text>
<text x="64.7" y="200.9" transform="rotate(-90 64.7 200.9)">28</text>
<text x="66.4" y="200.9" transform="rotate(-90 66.4 200.9)">29</text>
<text x="68.1" y="200.9" transform="rotate(-90 68.1 200.9)">30</text>
<text x="69.8" y="200.9" transform="rotate(-90 69.8 200.9)">31</text>
<text x="71.5" y="200.9" transform="rotate(-90 71.5 200.9)">5</text>
<text x="35.3" y="205.1" transform="rotate(-90 35.3 205.1)">PB0</text>
<text x="37" y="205.1" transform="rotate(-90 37 205.1)">PB1</text>
<text x="38.7" y="205.1" transform="rotate(-90 38.7 205.1)">PB2</text>
<text x="40.3" y="205.1" transform="rotate(-90 40.3 205.1)">PB3</text>
<text x="42" y="205.1" transform="rotate(-90 42 205.1)">PB4</text>
<text x="43.7" y="205.1" transform="rotate(-90 43.7 205.1)">PB5</text>
<text x="45.4" y="205.1" transform="rotate(-90 45.4 205.1)">PB6</text>
<text x="47.1" y="205.1" transform="rotate(-90 47.1 205.1)">PB7</text>
<text x="50.5" y="205.2" transform="rotate(-90 50.5 205.2)">PD0</text>
<text x="52.2" y="205.2" transform="rotate(-90 52.2 205.2)">PD1</text>
<text x="53.8" y="205.2" transform="rotate(-90 53.8 205.2)">PD2</text>
<text x="55.5" y="205.2" transform="rotate(-90 55.5 205.2)">PD3</text>
<text x="57.2" y="205.2" transform="rotate(-90 57.2 205.2)">PD4</text>
<text x="58.8" y="205.2" transform="rotate(-90 58.8 205.2)">PD5</text>
<text x="60.5" y="205.2" transform="rotate(-90 60.5 205.2)">PD6</text>
<text x="62.2" y="205.2" transform="rotate(-90 62.2 205.2)">PD7</text>
<text x="65.6" y="205.1" transform="rotate(-90 65.6 205.1)">PF0</text>
<text x="67.3" y="205.1" transform="rotate(-90 67.3 205.1)">PF1</text>
<text x="68.9" y="205.1" transform="rotate(-90 68.9 205.1)">PF2</text>
<text x="70.7" y="205.1" transform="rotate(-90 70.7 205.1)">PF3</text>
<text x="72.3" y="205.1" transform="rotate(-90 72.3 205.1)">PF4</text>
<text x="32.5" y="210.3" transform="rotate(-90 32.5 210.3)">U1-A</text>
<text x="35.3" y="214.8" transform="rotate(-90 35.3 214.8)">PA0</text>
<text x="37" y="214.8" transform="rotate(-90 37 214.8)">PA1</text>
<text x="38.7" y="214.8" transform="rotate(-90 38.7 214.8)">PA2</text>
<text x="40.3" y="214.8" transform="rotate(-90 40.3 214.8)">PA3</text>
<text x="42" y="214.8" transform="rotate(-90 42 214.8)">PA4</text>
<text x="43.7" y="214.8" transform="rotate(-90 43.7 214.8)">PA5</text>
<text x="45.4" y="214.8" transform="rotate(-90 45.4 214.8)">PA6</text>
<text x="47.1" y="214.8" transform="rotate(-90 47.1 214.8)">PA7</text>
<text x="50.5" y="214.8" transform="rotate(-90 50.5 214.8)">PC0</text>
<text x="52.2" y="214.8" transform="rotate(-90 52.2 214.8)">PC1</text>
<text x="53.8" y="214.8" transform="rotate(-90 53.8 214.8)">PC2</text>
<text x="55.5" y="214.8" transform="rotate(-90 55.5 214.8)">PC3</text>
<text x="57.2" y="214.8" transform="rotate(-90 57.2 214.8)">PC4</text>
<text x="58.8" y="214.8" transform="rotate(-90 58.8 214.8)">PC5</text>
<text x="60.5" y="214.8" transform="rotate(-90 60.5 214.8)">PC6</text>
<text x="62.2" y="214.8" transform="rotate(-90 62.2 214.8)">PC7</text>
<text x="65.6" y="214.8" transform="rotate(-90 65.6 214.8)">PE0</text>
<text x="67.3" y="214.8" transform="rotate(-90 67.3 214.8)">PE1</text>
<text x="68.9" y="214.8" transform="rotate(-90 68.9 214.8)">PE2</text>
<text x="70.7" y="214.8" transform="rotate(-90 70.7 214.8)">PE3</text>
<text x="72.3" y="214.8" transform="rotate(-90 72.3 214.8)">PE4</text>
<text x="74" y="214.8" transform="rotate(-90 74 214.8)">PE5</text>
<text x="76.9" y="211.7" transform="rotate(-90 76.9 211.7)">LM4F120</text>
<text x="34.5" y="218" transform="rotate(-90 34.5 218)">17</text>
<text x="36.2" y="218" transform="rotate(-90 36.2 218)">18</text>
<text x="37.8" y="218" transform="rotate(-90 37.8 218)">19</text>
<text x="39.5" y="218" transform="rotate(-90 39.5 218)">20</text>
<text x="41.2" y="218" transform="rotate(-90 41.2 218)">21</text>
<text x="42.9" y="218" transform="rotate(-90 42.9 218)">22</text>
<text x="44.6" y="218" transform="rotate(-90 44.6 218)">23</text>
<text x="46.3" y="218" transform="rotate(-90 46.3 218)">24</text>
<text x="49.6" y="218" transform="rotate(-90 49.6 218)">52</text>
<text x="51.3" y="218" transform="rotate(-90 51.3 218)">51</text>
<text x="53" y="218" transform="rotate(-90 53 218)">50</text>
<text x="54.7" y="218" transform="rotate(-90 54.7 218)">49</text>
<text x="56.3" y="218" transform="rotate(-90 56.3 218)">16</text>
<text x="58" y="218" transform="rotate(-90 58 218)">15</text>
<text x="59.7" y="218" transform="rotate(-90 59.7 218)">14</text>
<text x="61.4" y="218" transform="rotate(-90 61.4 218)">13</text>
<text x="64.7" y="217.2" transform="rotate(-90 64.7 217.2)">9</text>
<text x="66.4" y="217.2" transform="rotate(-90 66.4 217.2)">8</text>
<text x="68.1" y="217.2" transform="rotate(-90 68.1 217.2)">7</text>
<text x="69.8" y="217.2" transform="rotate(-90 69.8 217.2)">6</text>
<text x="71.5" y="218" transform="rotate(-90 71.5 218)">59</text>
<text x="73.2" y="218" transform="rotate(-90 73.2 218)">60</text>
<text x="126.1" y="226.4" transform="rotate(-90 126.1 226.4)">R3</text>
<text x="129.3" y="226.3" transform="rotate(-90 129.3 226.3)">330</text>
<text x="148" y="226.4" transform="rotate(-90 148 226.4)">R5</text>
<text x="151.2" y="226.3" transform="rotate(-90 151.2 226.3)">330</text>
<text x="169.8" y="226.4" transform="rotate(-90 169.8 226.4)">R4</text>
<text x="173.1" y="226.3" transform="rotate(-90 173.1 226.3)">330</text>
<text x="133.1" y="230.5" transform="rotate(-90 133.1 230.5)">Q1</text>
<text x="134.7" y="232.3" transform="rotate(-90 134.7 232.3)">DTC114EET1G</text>
<text x="155" y="230.5" transform="rotate(-90 155 230.5)">Q3</text>
<text x="156.6" y="232.3" transform="rotate(-90 156.6 232.3)">DTC114EET1G</text>
<text x="176.9" y="230.5" transform="rotate(-90 176.9 230.5)">Q2</text>
<text x="178.4" y="232.3" transform="rotate(-90 178.4 232.3)">DTC114EET1G</text>
<text x="130.3" y="235.2" transform="rotate(-90 130.3 235.2)">C</text>
<text x="140.1" y="235.5" transform="rotate(-90 140.1 235.5)">E</text>
<text x="152.1" y="235.2" transform="rotate(-90 152.1 235.2)">C</text>
<text x="161.9" y="235.5" transform="rotate(-90 161.9 235.5)">E</text>
<text x="174" y="235.2" transform="rotate(-90 174 235.2)">C</text>
<text x="183.8" y="235.5" transform="rotate(-90 183.8 235.5)">E</text>
<text x="34.6" y="248.1" transform="rotate(-90 34.6 248.1)">PA0/U0RX_VCP_TXD</text>
<text x="36.3" y="248.1" transform="rotate(-90 36.3 248.1)">PA1/U0TX_VCP_RXD</text>
<text x="49.8" y="248.1" transform="rotate(-90 49.8 248.1)">DEBUG_PC0/TCK/SWCLK</text>
<text x="51.5" y="248.1" transform="rotate(-90 51.5 248.1)">DEBUG_PC1/TMS/SWDIO</text>
<text x="53.1" y="248.1" transform="rotate(-90 53.1 248.1)">DEBUG_PC2/TDI</text>
<text x="54.8" y="248.1" transform="rotate(-90 54.8 248.1)">DEBUG_PC3/TDO/SWO</text>
<text x="135.7" y="246.6" transform="rotate(-90 135.7 246.6)">B</text>
<text x="157.5" y="246.6" transform="rotate(-90 157.5 246.6)">B</text>
<text x="179.4" y="246.6" transform="rotate(-90 179.4 246.6)">B</text>
<text x="38" y="256.5" transform="rotate(-90 38 256.5)">PA2</text>
<text x="39.7" y="256.5" transform="rotate(-90 39.7 256.5)">PA3</text>
<text x="41.4" y="256.5" transform="rotate(-90 41.4 256.5)">PA4</text>
<text x="43.1" y="256.5" transform="rotate(-90 43.1 256.5)">PA5</text>
<text x="44.7" y="256.5" transform="rotate(-90 44.7 256.5)">PA6</text>
<text x="46.4" y="256.5" transform="rotate(-90 46.4 256.5)">PA7</text>
<text x="56.5" y="256.5" transform="rotate(-90 56.5 256.5)">PC4</text>
<text x="58.2" y="256.5" transform="rotate(-90 58.2 256.5)">PC5</text>
<text x="59.9" y="256.5" transform="rotate(-90 59.9 256.5)">PC6</text>
<text x="61.6" y="256.5" transform="rotate(-90 61.6 256.5)">PC7</text>
<text x="64.9" y="256.5" transform="rotate(-90 64.9 256.5)">PE0</text>
<text x="66.6" y="256.5" transform="rotate(-90 66.6 256.5)">PE1</text>
<text x="68.3" y="256.5" transform="rotate(-90 68.3 256.5)">PE2</text>
<text x="69.9" y="256.5" transform="rotate(-90 69.9 256.5)">PE3</text>
<text x="71.6" y="256.5" transform="rotate(-90 71.6 256.5)">PE4</text>
<text x="73.3" y="256.5" transform="rotate(-90 73.3 256.5)">PE5</text>
<text x="31.5" y="259" transform="rotate(-90 31.5 259)">DEBUG/VCOM</text>
<text x="36.5" y="262.4" transform="rotate(-90 36.5 262.4)">GPIO</text>
<text x="178.4" y="262.8" transform="rotate(-90 178.4 262.8)">LED_B</text>
</g>
<text font-size="1" fill="#231f20" x="170" y="30.2" transform="rotate(-90 170 30.2)">R</text>
</svg>
